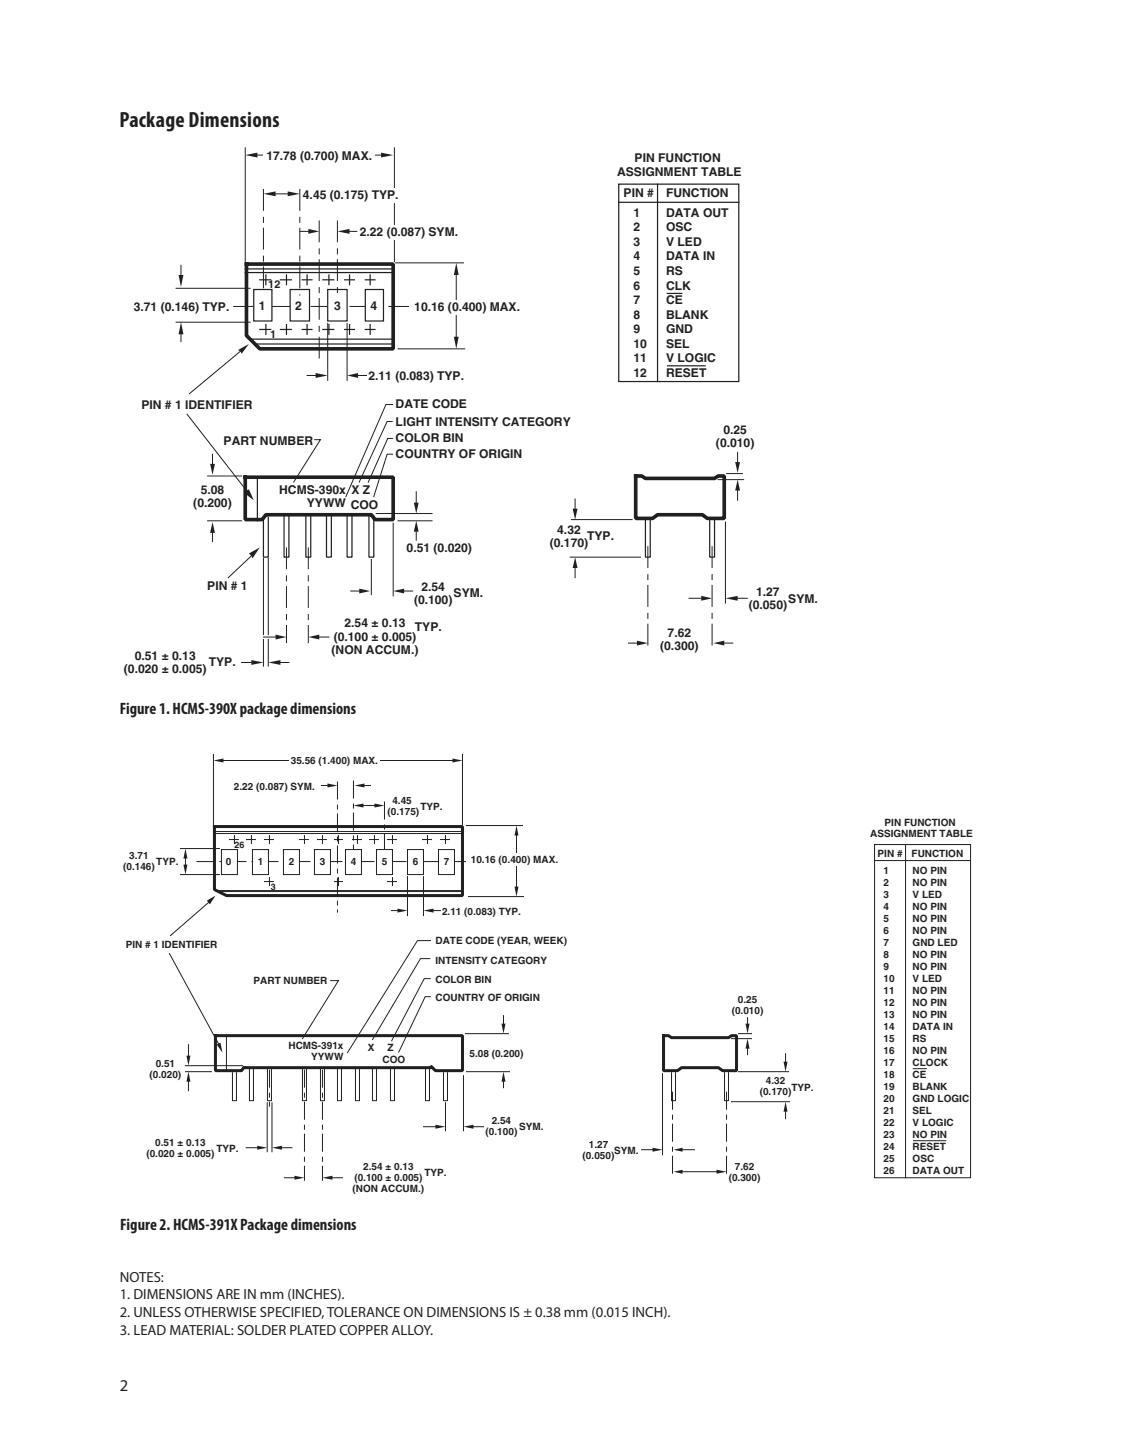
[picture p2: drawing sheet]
<svg xmlns="http://www.w3.org/2000/svg" width="216mm" height="279mm" viewBox="0 0 216 279" stroke-linecap="round" stroke-linejoin="round" font-family="sans-serif">
<path d="M47.8 106.3l2.1-1.2-1.4 2.1z" fill="#231f20"/>
<path d="M39.9 91.4h6.5M48.3 106.8l-4.5 4.1" fill="none" stroke="#231f20" stroke-width=".19"/>
<path d="M49.4 91.6v8.4M50.6 99.3v7.7h.9v-7.7M54.6 99.1v7.9h.9v-7.9M58.8 99.1v7.9h.9v-7.9M62.7 99.1v7.9h.9v-7.9M66.7 99.1v7.9h.9v-7.9M70.9 99.1v7.9h.9v-7.9" fill="none" stroke="#231f20" stroke-width=".23"/>
<path d="M47.1 91.6h28.4v8.2h-3.5l-.7-1h-20.2l-.7 1h-3.3z" fill="none" stroke="#231f20" stroke-width=".7"/>
<path d="M40.4 89.1h.9l-.5 2.1z" fill="#231f20"/>
<path d="M40.8 87.2v1.9" fill="none" stroke="#231f20" stroke-width=".19"/>
<path d="M40.8 100.2l.5 2.1h-.9z" fill="#231f20"/>
<path d="M137.9 92.1h4.9M139.6 90.9h3M40.8 102.3v1.7M71.3 107.4v6.8M75.5 100.5v13.9M139.3 100.2v15.6M50.6 122.8v5.1M51.5 122.8v5.1" fill="none" stroke="#231f20" stroke-width=".19"/>
<path d="M59.2 105.1v18.4" fill="none" stroke="#231f20" stroke-width=".19" stroke-dasharray="4.2 1.2 1.2 .9" stroke-linecap="butt"/>
<path d="M122.1 91.4h1.2l.7 .5h13.3l.6-.5h1.2v8.1h-3.2l-1-.7h-8.6l-.9 .7h-3.3z" fill="none" stroke="#231f20" stroke-width=".7"/>
<path d="M124 99.5v7.5h.9v-7.5M136.3 99.5v7.5h1v-7.5" fill="none" stroke="#231f20" stroke-width=".23"/>
<path d="M141.2 88.7h.9l-.4 2.1z" fill="#231f20"/>
<path d="M141.7 86.9v1.8" fill="none" stroke="#231f20" stroke-width=".19"/>
<path d="M141.7 92.1l.4 2.1h-.9z" fill="#231f20"/>
<path d="M141.7 94.2v1.9" fill="none" stroke="#231f20" stroke-width=".19"/>
<path d="M136.8 104.9v19.5" fill="none" stroke="#231f20" stroke-width=".19" stroke-dasharray="4.2 1.2 1.2 .9" stroke-linecap="butt"/>
<path d="M139.4 114.9l2.3-.5v1z" fill="#231f20"/>
<path d="M141.7 114.9h1.8" fill="none" stroke="#231f20" stroke-width=".19"/>
<path d="M134.7 114.4l2.1 .5-2.1 .5z" fill="#231f20"/>
<path d="M109.8 99.8h11.6M109.5 107h13.5M132.4 114.9h2.3" fill="none" stroke="#231f20" stroke-width=".19"/>
<path d="M110 97.7h.9l-.4 2.1z" fill="#231f20"/>
<path d="M110.5 95.8v1.9" fill="none" stroke="#231f20" stroke-width=".19"/>
<path d="M110.5 107l.4 2.1h-.9z" fill="#231f20"/>
<path d="M110.5 109.1v1.8" fill="none" stroke="#231f20" stroke-width=".19"/>
<path d="M124.4 104.9v19.5" fill="none" stroke="#231f20" stroke-width=".19" stroke-dasharray="4.2 1.2 1.2 .9" stroke-linecap="butt"/>
<path d="M59.2 122.3l2.1-.4v.9z" fill="#231f20"/>
<path d="M61.3 122.3h1.9" fill="none" stroke="#231f20" stroke-width=".19"/>
<path d="M52.9 121.9l2.1 .4-2.1 .5z" fill="#231f20"/>
<path d="M50.6 122.3h2.3" fill="none" stroke="#231f20" stroke-width=".19"/>
<path d="M75.5 113.5l2.1-.5v1z" fill="#231f20"/>
<path d="M77.6 113.5h1.7" fill="none" stroke="#231f20" stroke-width=".19"/>
<path d="M69 113l2.1 .5-2.1 .5z" fill="#231f20"/>
<path d="M39.9 100h6.5M67.4 113.5h1.6" fill="none" stroke="#231f20" stroke-width=".19"/>
<path d="M55 105.1v18.4" fill="none" stroke="#231f20" stroke-width=".19" stroke-dasharray="4.2 1.2 1.2 .9" stroke-linecap="butt"/>
<path d="M51.5 127.2l2.4-.4v.9z" fill="#231f20"/>
<path d="M53.9 127.2h1.6" fill="none" stroke="#231f20" stroke-width=".19"/>
<path d="M48.3 126.8l2.3 .4-2.3 .5z" fill="#231f20"/>
<path d="M75.4 77.7h-1.3l-7.7 17.7M75.3 80.9h-.9l-5.4 11.7M75.4 84.2h-.9l-3.7 8.4M75.4 87.2h-1l-2.6 8.2M46.4 127.2h1.9" fill="none" stroke="#231f20" stroke-width=".19"/>
<path d="M45.7 67.2l2.1-1.1-1.4 1.8-.2-.4z" fill="#231f20"/>
<path d="M47.1 28.4v21.8M75.8 28.4v21.8M76 50.5h13M46.2 67.5l-9.8 8.1M76.5 67h12.8" fill="none" stroke="#231f20" stroke-width=".19"/>
<path d="M44.8 58.8h34.2M61.3 42.3v26.5" fill="none" stroke="#231f20" stroke-width=".19" stroke-dasharray="4.2 1.2 1.2 .9" stroke-linecap="butt"/>
<g fill="#231f20">
<path d="M47.1 29.8l2.3-.5v.9z"/>
<path d="M73.2 29.3l2.3 .5-2.3 .4z"/>
</g>
<path d="M49.4 29.8h23.8" fill="none" stroke="#231f20" stroke-width=".19"/>
<g fill="#231f20">
<path d="M87.6 50.5l.5 2.3h-.9z"/>
<path d="M87.2 64.7h.9l-.5 2.3z"/>
</g>
<path d="M87.6 52.8v12.1" fill="none" stroke="#231f20" stroke-width=".19"/>
<path d="M50.6 36.3v20.5" fill="none" stroke="#231f20" stroke-width=".19" stroke-dasharray="4.2 1.2 1.2 .9" stroke-linecap="butt"/>
<path d="M66.7 72.1l2.1-.5v1z" fill="#231f20"/>
<path d="M68.8 72.1h1.6" fill="none" stroke="#231f20" stroke-width=".19"/>
<path d="M60.6 71.6l2.4 .5-2.4 .5z" fill="#231f20"/>
<path d="M59 72.1h1.6" fill="none" stroke="#231f20" stroke-width=".19"/>
<g fill="#231f20">
<path d="M55.3 36.8l2.3 .4-2.3 .5z"/>
<path d="M50.6 37.2l2.3-.4v.9z"/>
</g>
<path d="M52.9 37.2h2.6" fill="none" stroke="#231f20" stroke-width=".19"/>
<path d="M59.2 44l2.1 .4-2.1 .5z" fill="#231f20"/>
<path d="M33.8 55.4h14.2M57.6 44.4h1.6M33.8 61.9h14.2M62.9 62.1v10.9M66.7 62.1v10.9" fill="none" stroke="#231f20" stroke-width=".19"/>
<path d="M64.8 44.4l2.3-.4v.9z" fill="#231f20"/>
<path d="M67.1 44.4h1.4" fill="none" stroke="#231f20" stroke-width=".19"/>
<path d="M70.2 55.6h3.5v6h-3.5z" fill="#fff"/>
<path d="M70.2 55.6h3.5v6h-3.5z" fill="none" stroke="#231f20" stroke-width=".23"/>
<path d="M63 55.6h3.7v6h-3.7z" fill="#fff"/>
<path d="M62.9 55.6h3.8v6h-3.8z" fill="none" stroke="#231f20" stroke-width=".23"/>
<path d="M55.7 55.6h3.8v6h-3.8z" fill="#fff"/>
<path d="M55.7 55.6h3.8v6h-3.8z" fill="none" stroke="#231f20" stroke-width=".23"/>
<path d="M48.7 55.6h3.5v6h-3.5z" fill="#fff"/>
<path d="M48.7 55.6h3.5v6h-3.5z" fill="none" stroke="#231f20" stroke-width=".23"/>
<g fill="#fff">
<path d="M70.9 57.5h2.3v2.7h-2.3z"/>
<path d="M63.6 57.5h2.4v2.7h-2.4z"/>
<path d="M56.4 57.5h2.4v2.7h-2.4z"/>
<path d="M49.2 57.5h2.3v2.7h-2.3z"/>
</g>
<path d="M47.3 50.7h28.2v16.3h-25.6l-2.6-2.6z" fill="none" stroke="#231f20" stroke-width=".7"/>
<path d="M47.1 51.6h28.2M47.1 52.3h28.2M48.3 65.1h27M48.7 66.1h26.6" fill="none" stroke="#231f20" stroke-width=".23"/>
<path d="M64.8 42.3v14.5" fill="none" stroke="#231f20" stroke-width=".19" stroke-dasharray="4.2 1.2 1.2 .9" stroke-linecap="butt"/>
<g fill="#fff">
<path d="M50.6 28.6h21.4v2.8h-21.4z"/>
<path d="M58.1 36.1h18.8v2.7h-18.8z"/>
<path d="M68.8 43.3h19.5v2.8h-19.5z"/>
<path d="M78.6 57.7h22.6v2.8h-22.6z"/>
</g>
<path d="M46.9 94.7l.9-.7 .9 2.1z" fill="#231f20"/>
<path d="M35.9 79.5l11.4 14.7M60.4 84.4h1.1l-5.1 8.2" fill="none" stroke="#231f20" stroke-width=".19"/>
<path d="M137 123.5l2.1-.5v1z" fill="#231f20"/>
<path d="M139.1 123.5h1.6" fill="none" stroke="#231f20" stroke-width=".19"/>
<path d="M122.3 123l2.1 .5-2.1 .5z" fill="#231f20"/>
<path d="M120.7 123.5h1.6" fill="none" stroke="#231f20" stroke-width=".19"/>
<path d="M57.6 36.3v20.5" fill="none" stroke="#231f20" stroke-width=".19" stroke-dasharray="4.2 1.2 1.2 .9" stroke-linecap="butt"/>
<path d="M34.3 52.8h.9l-.4 2.3z" fill="#231f20"/>
<path d="M34.8 50.9v1.9" fill="none" stroke="#231f20" stroke-width=".19"/>
<path d="M34.8 61.9l.4 2.3h-.9z" fill="#231f20"/>
<path d="M34.8 64.2v1.4M72.3 98.6h10.7M50.6 107.2v14.7M51.5 107.2v14.7M76.5 100h6.5" fill="none" stroke="#231f20" stroke-width=".19"/>
<g fill="none" stroke="#231f20" stroke-width=".23">
<path d="M49.9 53.7h2.1M51.1 52.8v1.9M53.9 53.7h2.1M55 52.8v1.9M58.1 53.7h1.8M59 52.8v1.9M62 53.7h2.1M63.2 52.8v1.9M66.2 53.7h1.9M67.1 52.8v1.9M70.2 53.7h1.8M71.1 52.8v1.9"/>
<path d="M49.9 63.3h2.1M51.1 62.3v1.9M53.9 63.3h2.1M55 62.3v1.9M58.1 63.3h1.8M59 62.3v1.9M62 63.3h2.1M63.2 62.3v1.9M66.2 63.3h1.9M67.1 62.3v1.9M70.2 63.3h1.8M71.1 62.3v1.9"/>
</g>
<path d="M79.5 96.5h.9l-.4 2.1z" fill="#231f20"/>
<path d="M80 94.4v2.1" fill="none" stroke="#231f20" stroke-width=".19"/>
<path d="M80 100l.4 2.1h-.9z" fill="#231f20"/>
<g fill="none" stroke="#231f20" stroke-width=".19">
<path d="M80 102.1v1.6M44.7 206v5.4h.7v-5.4M47.9 205v6.4h.8v-6.4M51.4 205v6.4h.7v-6.4M58.1 205v6.4h.8v-6.4M61.6 205v6.4h.7v-6.4M64.8 205v6.4h.8v-6.4M68.3 205v6.4h.7v-6.4M71.5 205v6.4h.8v-6.4M75 205v6.4h.8v-6.4M81.7 205v6.4h.8v-6.4M85.2 206v5.4h.8v-5.4"/>
<path d="M129 206v5.4h.8v-5.4M139.2 206v5.4h.7v-5.4"/>
</g>
<path d="M118.8 38.9h23.1M118.8 35.4h23.1v37.9h-23.1zM126.3 35.4v37.9M128.2 56.3h2.8M128.2 70.2h7.2" fill="none" stroke="#231f20" stroke-width=".23"/>
<path d="M67.9 149.9v13.8M139.6 209.6v15.8" fill="none" stroke="#231f20" stroke-width=".19" stroke-dasharray="3.5 1 1 .8" stroke-linecap="butt"/>
<path d="M41.4 198.9h47.4v6.7h-5.2l-.7-.8h-.2l.2 .2h-35.9v-.2l-.6 .8h-5zM127.4 198.9h1l.6 .4h10.9l.6-.4h1v6.7h-2.7l-.8-.6h-7.1l-.8 .6h-2.7z" fill="none" stroke="#231f20" stroke-width=".58"/>
<g fill="#231f20">
<path d="M71.9 154.3l2 .4-2 .4z"/>
<path d="M67.9 154.7l1.9-.4v.8z"/>
</g>
<path d="M41 144.9v13.4M69.8 154.7h2.1M89.6 158.5h10.8M90 172.2h10.6" fill="none" stroke="#231f20" stroke-width=".19"/>
<path d="M73.9 153.9v9.8M37.7 165.4h54.4" fill="none" stroke="#231f20" stroke-width=".19" stroke-dasharray="3.5 1 1 .8" stroke-linecap="butt"/>
<g fill="#231f20">
<path d="M41 146l1.9-.3v.7z"/>
<path d="M86.9 145.7l1.9 .3-1.9 .4z"/>
</g>
<path d="M42.9 146h44.2" fill="none" stroke="#231f20" stroke-width=".19"/>
<g fill="#231f20">
<path d="M99.2 158.5l.4 1.9h-.8z"/>
<path d="M98.8 170.2h.8l-.4 2z"/>
</g>
<path d="M99.2 160.4v10" fill="none" stroke="#231f20" stroke-width=".19"/>
<g fill="#231f20">
<path d="M35.6 162.9l.4 2h-.8z"/>
<path d="M35.2 166h.8l-.4 1.9z"/>
</g>
<path d="M35.6 164.9v1.3" fill="none" stroke="#231f20" stroke-width=".19"/>
<path d="M64.8 150.1v25.1" fill="none" stroke="#231f20" stroke-width=".19" stroke-dasharray="3.5 1 1 .8" stroke-linecap="butt"/>
<path d="M81.3 174.9l2-.4v.7z" fill="#231f20"/>
<path d="M83.3 174.9h1.3" fill="none" stroke="#231f20" stroke-width=".19"/>
<path d="M76.3 174.5l2 .4-2 .3z" fill="#231f20"/>
<path d="M75.2 174.9h1.1" fill="none" stroke="#231f20" stroke-width=".19"/>
<path d="M62.9 150.5l1.9 .3-1.9 .4z" fill="#231f20"/>
<path d="M61.7 150.8h1.2" fill="none" stroke="#231f20" stroke-width=".19"/>
<path d="M55.6 144.9h17.3v2.3h-17.3z" fill="#fff"/>
<path d="M41.2 158.7h47.6v13.3h-45.3l-2.3-1.2z" fill="none" stroke="#231f20" stroke-width=".58"/>
<path d="M41.4 159.7h47.2M41.4 160.1h47.2M42.2 171h46.6M42.2 171.2h46.6" fill="none" stroke="#231f20" stroke-width=".19"/>
<path d="M42.5 163.1h3.1v4.8h-3.1z" fill="#fff"/>
<path d="M42.5 163.1h3.1v4.8h-3.1z" fill="none" stroke="#231f20" stroke-width=".19"/>
<path d="M84.2 163.1h3.1v4.8h-3.1z" fill="#fff"/>
<path d="M84.2 163.1h3.1v4.8h-3.1z" fill="none" stroke="#231f20" stroke-width=".19"/>
<path d="M78.3 163.1h3v4.8h-3z" fill="#fff"/>
<path d="M78.3 163.1h3v4.8h-3z" fill="none" stroke="#231f20" stroke-width=".19"/>
<path d="M72.3 163.1h3.1v4.8h-3.1z" fill="#fff"/>
<path d="M72.3 163.1h3.1v4.8h-3.1z" fill="none" stroke="#231f20" stroke-width=".19"/>
<path d="M66.4 163.1h3v4.8h-3z" fill="#fff"/>
<path d="M66.4 163.1h3v4.8h-3z" fill="none" stroke="#231f20" stroke-width=".19"/>
<path d="M60.4 163.1h3.1v4.8h-3.1z" fill="#fff"/>
<path d="M60.4 163.1h3.1v4.8h-3.1z" fill="none" stroke="#231f20" stroke-width=".19"/>
<path d="M54.4 163.1h3.1v4.8h-3.1z" fill="#fff"/>
<path d="M54.4 163.1h3.1v4.8h-3.1z" fill="none" stroke="#231f20" stroke-width=".19"/>
<path d="M48.5 163.1h3.1v4.8h-3.1z" fill="#fff"/>
<path d="M48.5 163.1h3.1v4.8h-3.1z" fill="none" stroke="#231f20" stroke-width=".19"/>
<g fill="#fff">
<path d="M85.2 164.3h1.3v2.3h-1.3z"/>
<path d="M79.2 164.3h1.4v2.3h-1.4z"/>
<path d="M73.3 164.3h1.3v2.3h-1.3z"/>
<path d="M67.3 164.3h1.4v2.3h-1.4z"/>
<path d="M61.4 164.3h1.3v2.3h-1.3z"/>
<path d="M55.4 164.3h1.4v2.3h-1.4z"/>
<path d="M49.5 164.3h1.3v2.3h-1.3z"/>
<path d="M43.3 164.3h1.3v2.3h-1.3z"/>
</g>
<path d="M140.5 199.5h3.9M141.9 198.5h2.5M127.3 206.2v15.5" fill="none" stroke="#231f20" stroke-width=".19"/>
<path d="M143.2 196.6h.8l-.4 1.9z" fill="#231f20"/>
<path d="M143.6 195.4v1.4" fill="none" stroke="#231f20" stroke-width=".19"/>
<path d="M143.6 199.5l.4 1.9h-.8z" fill="#231f20"/>
<path d="M143.6 201.2v1.3" fill="none" stroke="#231f20" stroke-width=".19"/>
<g fill="#231f20">
<path d="M129.4 225l1.7-.4v.8z"/>
<path d="M137.6 224.6l2 .4-2 .4z"/>
</g>
<path d="M131.1 225h6.5" fill="none" stroke="#231f20" stroke-width=".19"/>
<path d="M129.4 220.8l1.7-.4v.8z" fill="#231f20"/>
<path d="M131.1 220.8h2.3" fill="none" stroke="#231f20" stroke-width=".19"/>
<path d="M125.3 220.4l2 .4-2 .4z" fill="#231f20"/>
<path d="M123.2 220.8h2.1" fill="none" stroke="#231f20" stroke-width=".19"/>
<path d="M39.7 173l1.7-1-1.1 1.7z" fill="#231f20"/>
<path d="M40 173.3l-7.3 6.4" fill="none" stroke="#231f20" stroke-width=".19"/>
<path d="M41.6 200.6l.7-.4 .4 1.9z" fill="#231f20"/>
<path d="M32.5 183.1l9.5 17.3M43.5 198.9v6.7M89.4 198.5h8.3M35.6 205.8h5M35.6 204.6h11M85.6 211.7v5.4M89 206.6v10.5M89.6 205.8h8.3" fill="none" stroke="#231f20" stroke-width=".19"/>
<path d="M35.8 202.7h.8l-.4 1.9z" fill="#231f20"/>
<path d="M36.2 200.6v2.3" fill="none" stroke="#231f20" stroke-width=".19"/>
<path d="M36.2 205.8l.4 1.9h-.8z" fill="#231f20"/>
<path d="M36.2 207.7v1.7" fill="none" stroke="#231f20" stroke-width=".19"/>
<path d="M52.2 220.4l2-.4v.8z" fill="#231f20"/>
<path d="M54.2 220.4h1.9" fill="none" stroke="#231f20" stroke-width=".19"/>
<path d="M49.4 220l1.9 .4-1.9 .4z" fill="#231f20"/>
<path d="M47.3 220.4h2.1" fill="none" stroke="#231f20" stroke-width=".19"/>
<path d="M61.9 226.2l2-.4v.7z" fill="#231f20"/>
<path d="M63.9 226.2h1.9" fill="none" stroke="#231f20" stroke-width=".19"/>
<path d="M56.6 225.8l1.9 .4-1.9 .3z" fill="#231f20"/>
<path d="M54.6 226.2h2.2" fill="none" stroke="#231f20" stroke-width=".19"/>
<path d="M89 216.4l1.9-.4v.7z" fill="#231f20"/>
<path d="M90.9 216.4h2" fill="none" stroke="#231f20" stroke-width=".19"/>
<path d="M83.6 216l2 .4-2 .3z" fill="#231f20"/>
<path d="M81.3 216.4h2.3" fill="none" stroke="#231f20" stroke-width=".19"/>
<path d="M96.3 196.6h.8l-.4 1.9z" fill="#231f20"/>
<path d="M96.7 195v1.8" fill="none" stroke="#231f20" stroke-width=".19"/>
<path d="M96.7 205.8l.4 1.9h-.8z" fill="#231f20"/>
<path d="M63.5 188.3h1.5l-6.9 11.2M82.5 184.1h-1.7l-9.3 15.5M82.6 187.9h-1.1l-6.3 11.9M82.6 191.4h-.9l-5.1 10.6M82.7 180.6h-2.5l-13.5 21.5M51.3 211.7v9.5M52.2 211.7v9.5M96.7 207.7v1.2" fill="none" stroke="#231f20" stroke-width=".19"/>
<path d="M58.5 205.4v21.3M61.9 205.4v21.3" fill="none" stroke="#231f20" stroke-width=".19" stroke-dasharray="3.5 1 1 .8" stroke-linecap="butt"/>
<path d="M28.7 203.1h6.3v4.6h-6.3z" fill="#fff"/>
<path d="M88.8 144.9v13.4M34.7 167.9h7.5M34.7 162.9h7.5M78.3 168.3v7.5M81.3 168.3v7.5M140.5 211.6h11.2M141.9 205.8h9.6" fill="none" stroke="#231f20" stroke-width=".19"/>
<path d="M51.8 205.4v7.1" fill="none" stroke="#231f20" stroke-width=".19" stroke-dasharray="3.5 1 1 .8" stroke-linecap="butt"/>
<path d="M150.5 203.9h.8l-.4 1.9z" fill="#231f20"/>
<path d="M150.9 202.3v1.8" fill="none" stroke="#231f20" stroke-width=".19"/>
<path d="M150.9 211.6l.4 1.9h-.8z" fill="#231f20"/>
<path d="M150.9 213.5v1.3" fill="none" stroke="#231f20" stroke-width=".19"/>
<path d="M129.2 209.6v15.8" fill="none" stroke="#231f20" stroke-width=".19" stroke-dasharray="3.5 1 1 .8" stroke-linecap="butt"/>
<path d="M89.6 163.9h18.6v2.3h-18.6z" fill="#fff"/>
<path d="M68.1 150.8l1.9-.3v.7z" fill="#231f20"/>
<g fill="none" stroke="#231f20" stroke-width=".19">
<path d="M70 150.8h1.2M44.1 161.2h1.7M45 160.4v1.6M47.3 161.2h1.8M48.3 160.4v1.6M50.8 161.2h1.7M50.8 169.3h1.7M51.8 160.4v1.6M51.8 168.5v1.6M57.5 161.2h1.8M58.5 160.4v1.6M61 161.2h1.7"/>
<path d="M61.9 160.4v1.6M64.2 161.2h1.6M64.2 169.3h1.6M65 160.4v1.6M65 168.5v1.6M67.7 161.2h1.7M68.7 160.4v1.6M71 161.2h1.7M71.9 160.4v1.6M74.4 161.2h1.8M74.4 169.3h1.8M75.4 160.4v1.6"/>
<path d="M75.4 168.5v1.6M81.2 161.2h1.7M82.1 160.4v1.6M84.6 161.2h1.7M85.6 160.4v1.6M168 162.2h18.4v64h-18.4zM168 165.3h18.2M173.9 162.2v64M175.4 205.2h2.5M175.5 219h6.2"/>
</g>
<text font-size="4.2" fill="#231f20" x="22.9" y="24.3">Package Dimensions</text>
<g font-size="3.2" fill="#231f20">
<text x="23" y="137.1">Figure 1. HCMS-390X package dimensions</text>
<text x="23.1" y="236.3">Figure 2. HCMS-391X Package dimensions</text>
<text x="23" y="267.1">2</text>
</g>
<g font-size="2.8" fill="#231f20">
<text x="23" y="246.1">NOTES:</text>
<text x="23" y="249.5">1. DIMENSIONS ARE IN mm (INCHES).</text>
<text x="23" y="252.9">2. UNLESS OTHERWISE SPECIFIED, TOLERANCE ON DIMENSIONS IS ± 0.38 mm (0.015 INCH).</text>
<text x="23" y="256.3">3. LEAD MATERIAL: SOLDER PLATED COPPER ALLOY.</text>
</g>
<g font-size="2.3" fill="#231f20">
<text x="51.2" y="30.7">17.78 (0.700) MAX.</text>
<text x="118.5" y="33.7">ASSIGNMENT TABLE</text>
<text x="121.9" y="31.2">PIN FUNCTION</text>
<text x="58.2" y="38.2">4.45 (0.175) TYP.</text>
<text x="119.8" y="37.9">PIN #</text>
<text x="121.7" y="41.6">1</text>
<text x="127.9" y="41.6">DATA OUT</text>
<text x="127.9" y="37.9">FUNCTION</text>
<text x="69.1" y="45.4">2.22 (0.087) SYM.</text>
<text x="121.7" y="44.4">2</text>
<text x="121.7" y="47.2">3</text>
<text x="127.9" y="44.4">OSC</text>
<text x="127.9" y="47.2">V LED</text>
<text x="121.7" y="50">4</text>
<text x="121.7" y="52.8">5</text>
<text x="127.9" y="50">DATA IN</text>
<text x="127.9" y="52.8">RS</text>
<text x="25.7" y="59.7">3.71 (0.146) TYP.</text>
<text x="49.7" y="59.5">1</text>
<text x="56.7" y="59.5">2</text>
<text x="64.2" y="59.5">3</text>
<text x="71.2" y="59.5">4</text>
<text x="79.6" y="59.8">10.16 (0.400) MAX.</text>
<text x="121.7" y="55.6">6</text>
<text x="121.7" y="58.4">7</text>
<text x="127.9" y="55.6">CLK</text>
<text x="127.9" y="58.4">CE</text>
<text x="121.7" y="61.2">8</text>
<text x="121.7" y="64">9</text>
<text x="127.9" y="61.2">BLANK</text>
<text x="127.9" y="64">GND</text>
<text x="121.7" y="66.8">10</text>
<text x="121.7" y="69.5">11</text>
<text x="127.9" y="66.8">SEL</text>
<text x="127.9" y="69.5">V LOGIC</text>
<text x="70.8" y="73">2.11 (0.083) TYP.</text>
<text x="121.7" y="72.3">12</text>
<text x="127.9" y="72.3">RESET</text>
<text x="27.2" y="78.6">PIN # 1 IDENTIFIER</text>
<text x="76" y="81.8">LIGHT INTENSITY CATEGORY</text>
<text x="76" y="78.4">DATE CODE</text>
<text x="139" y="83.3">0.25</text>
<text x="42.9" y="85.4">PART NUMBER</text>
<text x="76" y="84.9">COLOR BIN</text>
<text x="76" y="88">COUNTRY OF ORIGIN</text>
<text x="137.5" y="85.8">(0.010)</text>
<text x="38.6" y="94.9">5.08</text>
<text x="53.6" y="94.9">HCMS-390x X Z</text>
<text x="37.1" y="97.4">(0.200)</text>
<text x="58.9" y="97.4">YYWW COO</text>
<text x="78.1" y="106.1">0.51 (0.020)</text>
<text x="105.6" y="105.1">(0.170)</text>
<text x="107" y="102.6">4.32</text>
<text x="112.8" y="103.7">TYP.</text>
<text x="39.8" y="113.3">PIN # 1</text>
<text x="80.9" y="113.5">2.54</text>
<text x="79.5" y="116.1">(0.100)</text>
<text x="87.1" y="114.7">SYM.</text>
<text x="143.8" y="117">(0.050)</text>
<text x="145.2" y="114.4">1.27</text>
<text x="151.4" y="115.8">SYM.</text>
<text x="63.7" y="125.6">(NON ACCUM.)</text>
<text x="64.1" y="123">(0.100 ± 0.005)</text>
<text x="66.2" y="120.5">2.54 ± 0.13</text>
<text x="79.7" y="121.2">TYP.</text>
<text x="126.8" y="124.9">(0.300)</text>
<text x="128.2" y="122.3">7.62</text>
<text x="23.8" y="129.3">(0.020 ± 0.005)</text>
<text x="25.9" y="126.7">0.51 ± 0.13</text>
<text x="40.1" y="127.9">TYP.</text>
</g>
<g font-size="2.1" fill="#231f20">
<text x="51.5" y="55.4">12</text>
<text x="51.9" y="64.9">1</text>
</g>
<g font-size="1.9" fill="#231f20">
<text x="55.9" y="146.6">35.56 (1.400) MAX.</text>
<text x="44.9" y="151.6">2.22 (0.087) SYM.</text>
<text x="75.4" y="154.3">4.45</text>
<text x="80.7" y="155.5">TYP.</text>
<text x="74.5" y="156.4">(0.175)</text>
<text x="167.1" y="160.6">ASSIGNMENT TABLE</text>
<text x="169.9" y="158.5">PIN FUNCTION</text>
<text x="23.7" y="167">(0.146)</text>
<text x="24.8" y="164.9">3.71</text>
<text x="30" y="166">TYP.</text>
<text x="43.3" y="166">0</text>
<text x="49.5" y="166">1</text>
<text x="55.5" y="166">2</text>
<text x="61.4" y="166">3</text>
<text x="67.4" y="166">4</text>
<text x="73.3" y="166">5</text>
<text x="79.3" y="166">6</text>
<text x="85.2" y="166">7</text>
<text x="90.4" y="165.6">10.16 (0.400) MAX.</text>
<text x="168.6" y="164.5">PIN #</text>
<text x="169.7" y="167.8">1</text>
<text x="175.1" y="164.5">FUNCTION</text>
<text x="175.3" y="167.7">NO PIN</text>
<text x="169.7" y="170.1">2</text>
<text x="169.7" y="172.4">3</text>
<text x="175.3" y="170.1">NO PIN</text>
<text x="175.3" y="172.4">V LED</text>
<text x="84.9" y="175.6">2.11 (0.083) TYP.</text>
<text x="169.7" y="174.7">4</text>
<text x="169.7" y="177">5</text>
<text x="169.7" y="179.3">6</text>
<text x="175.3" y="174.7">NO PIN</text>
<text x="175.3" y="177">NO PIN</text>
<text x="175.3" y="179.3">NO PIN</text>
<text x="24.2" y="182">PIN # 1 IDENTIFIER</text>
<text x="83.6" y="185">INTENSITY CATEGORY</text>
<text x="83.6" y="181.2">DATE CODE (YEAR, WEEK)</text>
<text x="169.7" y="181.6">7</text>
<text x="169.7" y="183.9">8</text>
<text x="175.3" y="181.6">GND LED</text>
<text x="175.3" y="183.9">NO PIN</text>
<text x="48.7" y="189">PART NUMBER</text>
<text x="83.6" y="188.7">COLOR BIN</text>
<text x="169.7" y="186.2">9</text>
<text x="169.7" y="188.5">10</text>
<text x="169.7" y="190.8">11</text>
<text x="175.3" y="186.2">NO PIN</text>
<text x="175.3" y="188.5">V LED</text>
<text x="175.3" y="190.8">NO PIN</text>
<text x="83.6" y="192.2">COUNTRY OF ORIGIN</text>
<text x="140.5" y="194.6">(0.010)</text>
<text x="141.7" y="192.5">0.25</text>
<text x="169.7" y="193.1">12</text>
<text x="169.7" y="195.4">13</text>
<text x="169.7" y="197.7">14</text>
<text x="175.3" y="193.1">NO PIN</text>
<text x="175.3" y="195.4">NO PIN</text>
<text x="175.3" y="197.7">DATA IN</text>
<text x="55.4" y="201.4">HCMS-391x</text>
<text x="59.8" y="203.5">YYWW</text>
<text x="70.6" y="201.8">X</text>
<text x="74.4" y="201.8">Z</text>
<text x="90.2" y="202.9">5.08 (0.200)</text>
<text x="169.7" y="200">15</text>
<text x="169.7" y="202.3">16</text>
<text x="175.3" y="200">RS</text>
<text x="175.3" y="202.3">NO PIN</text>
<text x="28.7" y="206.9">(0.020)</text>
<text x="29.9" y="204.8">0.51</text>
<text x="73.5" y="204.1">COO</text>
<text x="147.1" y="208.1">4.32</text>
<text x="152" y="209.4">TYP.</text>
<text x="169.7" y="204.6">17</text>
<text x="169.7" y="206.9">18</text>
<text x="169.7" y="209.3">19</text>
<text x="175.3" y="204.6">CLOCK</text>
<text x="175.3" y="206.9">CE</text>
<text x="175.3" y="209.3">BLANK</text>
<text x="94.5" y="215.8">2.54</text>
<text x="145.9" y="210.2">(0.170)</text>
<text x="169.7" y="211.6">20</text>
<text x="169.7" y="213.9">21</text>
<text x="175.3" y="211.6">GND LOGIC</text>
<text x="175.3" y="213.9">SEL</text>
<text x="29.8" y="220">0.51 ± 0.13</text>
<text x="41.6" y="221.2">TYP.</text>
<text x="93.3" y="217.9">(0.100)</text>
<text x="99.7" y="216.9">SYM.</text>
<text x="113.1" y="220.4">1.27</text>
<text x="118" y="221.5">SYM.</text>
<text x="169.7" y="216.2">22</text>
<text x="169.7" y="218.5">23</text>
<text x="169.7" y="220.8">24</text>
<text x="175.3" y="216.2">V LOGIC</text>
<text x="175.3" y="218.5">NO PIN</text>
<text x="175.3" y="220.8">RESET</text>
<text x="28.1" y="222.1">(0.020 ± 0.005)</text>
<text x="68.1" y="226.7">(0.100 ± 0.005)</text>
<text x="69.8" y="224.6">2.54 ± 0.13</text>
<text x="81.5" y="225.8">TYP.</text>
<text x="111.9" y="222.5">(0.050)</text>
<text x="140" y="226.7">(0.300)</text>
<text x="141.1" y="224.6">7.62</text>
<text x="169.7" y="223.1">25</text>
<text x="169.7" y="225.4">26</text>
<text x="175.3" y="223.1">OSC</text>
<text x="175.3" y="225.4">DATA OUT</text>
<text x="67.7" y="228.8">(NON ACCUM.)</text>
</g>
<g font-size="1.7" fill="#231f20">
<text x="45" y="162.8">26</text>
<text x="52" y="170.8">3</text>
</g>
</svg>
